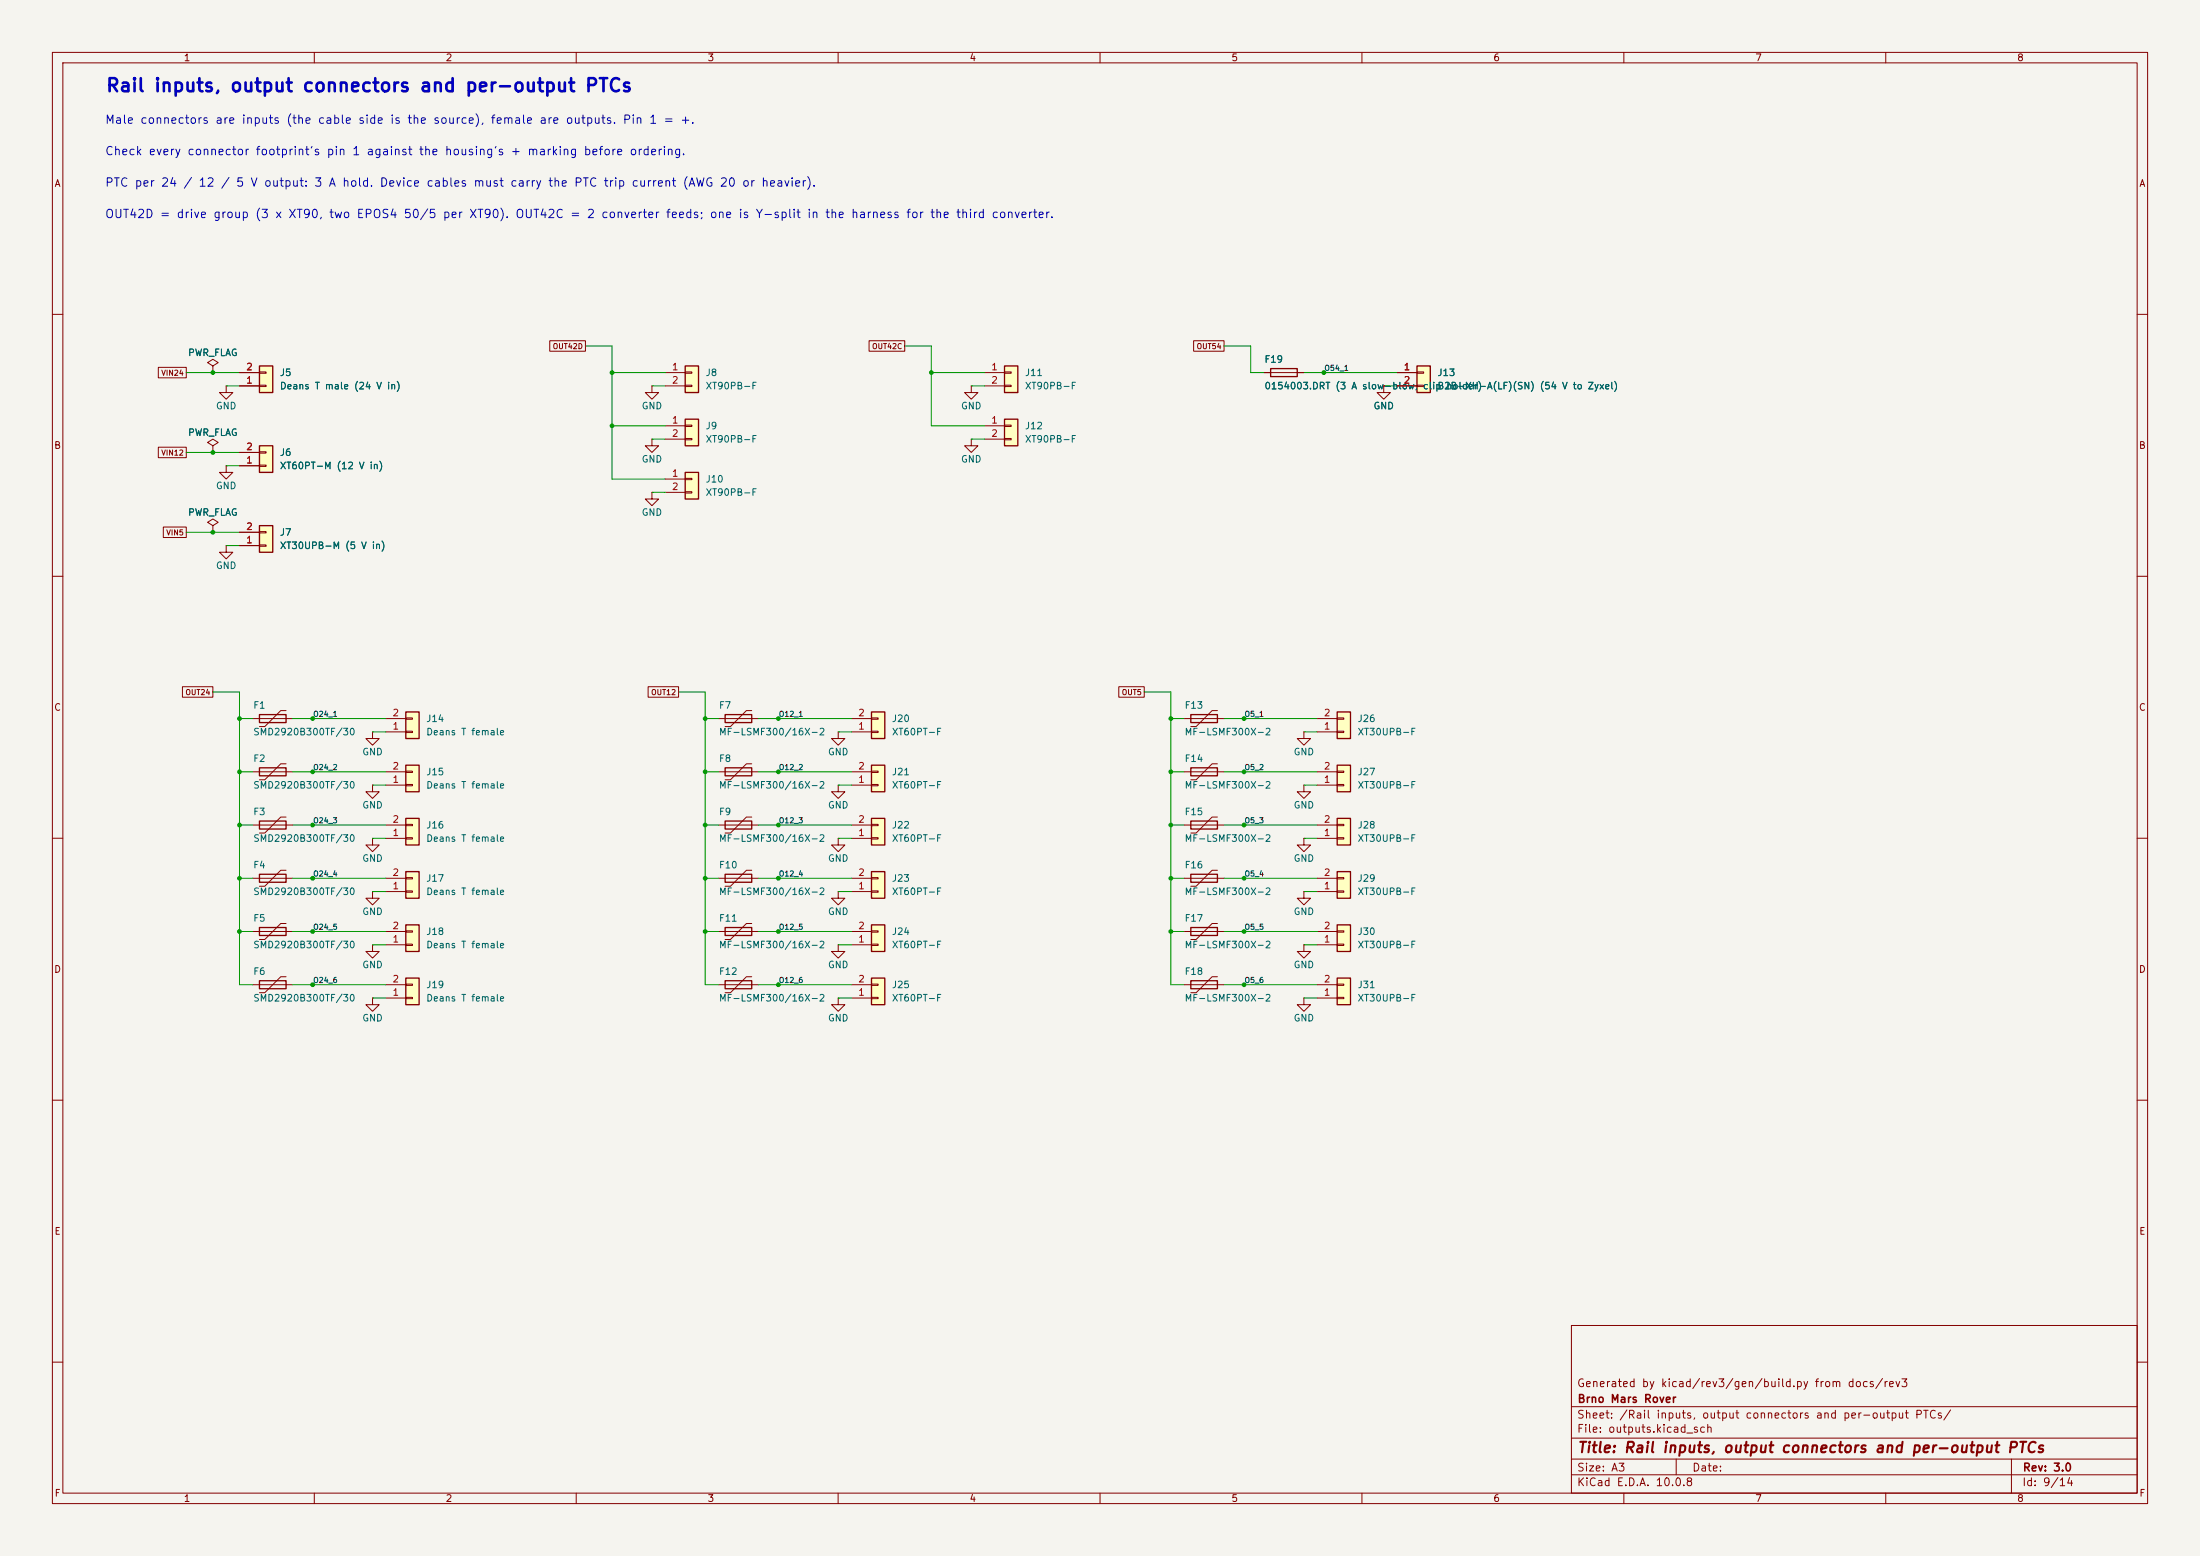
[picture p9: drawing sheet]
<svg xmlns="http://www.w3.org/2000/svg" width="420mm" height="297mm" viewBox="0 0 420 297" stroke-linecap="round" stroke-linejoin="round" font-family="sans-serif">
<path d="M0 0h420v297h-420z" fill="#f5f4ef" stroke="#f5f4ef" stroke-width=".19"/>
<g fill="none" stroke="#840000" stroke-width=".19">
<path d="M10 10h400v277h-400zM12 12h396v273h-396zM60 10v2M110 10v2M160 10v2M210 10v2M260 10v2M310 10v2M360 10v2M10 60h2M408 60h2M10 110h2"/>
<path d="M408 110h2M10 160h2M48.3 157.5h7.6M48.3 147.3h7.6M54.6 156h-1l-3.1 3h-1M54.6 145.8h-1l-3.1 3h-1M408 160h2M137.2 177.8h7.6M143.5 176.3h-1l-3.1 3h-1M71.1 190.5v1.3h1.3l-1.3 1.2-1.3-1.2h1.3M71.1 190.5h.1M160 190.5v1.3h1.3l-1.3 1.2-1.3-1.2h1.3"/>
<path d="M160 190.5h.1M10 210h2M408 210h2M300 253h108v32h-108zM10 260h2M300 278.5h108M300 274.5h108M300 268.5h108M320 278.5v3M384 278.5v6.5M408 260h2M60 285v2"/>
<path d="M110 285v2M160 285v2M210 285v2M260 285v2M300 281.5h108M310 285v2M360 285v2"/>
</g>
<path d="M49.5 156.7h5.1v1.5h-5.1zM49.5 146.6h5.1v1.5h-5.1zM138.4 177h5.1v1.6h-5.1z" fill="none" stroke="#840000" stroke-width=".25"/>
<path d="M166.4 186.7h2.5v5.1h-2.5z" fill="#ffffc2"/>
<path d="M49.5 136.4h5.1v1.5h-5.1zM138.4 166.9h5.1v1.5h-5.1zM49.5 187.2h5.1v1.5h-5.1zM138.4 187.2h5.1v1.5h-5.1zM166.4 186.7h2.5v5.1h-2.5zM227.3 187.2h5.1v1.5h-5.1z" fill="none" stroke="#840000" stroke-width=".25"/>
<g fill="none" stroke="#840000" stroke-width=".19">
<path d="M48.3 137.2h7.6M54.6 135.6h-1l-3.1 3.1h-1M137.2 167.6h7.6M143.5 166.1h-1l-3.1 3.1h-1M160 170.2v1.3h1.3l-1.3 1.2-1.3-1.2h1.3M160 170.2h.1M48.3 188h7.6M54.6 186.4h-1l-3.1 3.1h-1M137.2 188h7.6M143.5 186.4h-1l-3.1 3.1h-1M162.6 190.5h3.8M162.6 188h3.8"/>
<path d="M166.4 187.8h1.2v.3h-1.2zM166.4 190.4h1.2v.2h-1.2zM226.1 188h7.6M232.4 186.4h-1l-3.1 3.1h-1"/>
</g>
<path d="M77.5 186.7h2.5v5.1h-2.5z" fill="#ffffc2"/>
<path d="M77.5 186.7h2.5v5.1h-2.5z" fill="none" stroke="#840000" stroke-width=".25"/>
<path d="M160 160v1.3h1.3l-1.3 1.3-1.3-1.3h1.3M160 160h.1M73.7 190.5h3.8M73.7 188h3.8M77.5 187.8h1.2v.3h-1.2zM77.5 190.4h1.2v.2h-1.2z" fill="none" stroke="#840000" stroke-width=".19"/>
<path d="M77.5 176.5h2.5v5.1h-2.5z" fill="#ffffc2"/>
<path d="M138.4 136.4h5.1v1.5h-5.1zM138.4 146.6h5.1v1.5h-5.1zM138.4 156.7h5.1v1.5h-5.1zM77.5 176.5h2.5v5.1h-2.5z" fill="none" stroke="#840000" stroke-width=".25"/>
<path d="M137.2 137.2h7.6M143.5 135.6h-1l-3.1 3.1h-1M137.2 147.3h7.6M137.2 157.5h7.6M143.5 145.8h-1l-3.1 3h-1M143.5 156h-1l-3.1 3h-1M73.7 177.8h3.8M77.5 177.7h1.2v.2h-1.2zM73.7 180.3h3.8M77.5 180.2h1.2v.3h-1.2z" fill="none" stroke="#840000" stroke-width=".19"/>
<path d="M270.5 69.9h2.5v5h-2.5z" fill="#ffffc2"/>
<path d="M270.5 69.9h2.5v5h-2.5zM227.3 177h5.1v1.6h-5.1z" fill="none" stroke="#840000" stroke-width=".25"/>
<path d="M266.7 71.1h3.8M266.7 73.7h3.8M270.5 71h1.3v.2h-1.3zM270.5 73.5h1.3v.3h-1.3zM226.1 177.8h7.6M232.4 176.3h-1l-3.1 3h-1" fill="none" stroke="#840000" stroke-width=".19"/>
<path d="M166.4 146.1h2.5v5h-2.5z" fill="#ffffc2"/>
<path d="M166.4 146.1h2.5v5h-2.5z" fill="none" stroke="#840000" stroke-width=".25"/>
<path d="M162.6 149.9h3.8M162.6 147.3h3.8M166.4 147.2h1.2v.2h-1.2zM166.4 149.7h1.2v.3h-1.2z" fill="none" stroke="#840000" stroke-width=".19"/>
<path d="M166.4 176.5h2.5v5.1h-2.5z" fill="#ffffc2"/>
<path d="M166.4 176.5h2.5v5.1h-2.5z" fill="none" stroke="#840000" stroke-width=".25"/>
<path d="M162.6 177.8h3.8M166.4 177.7h1.2v.2h-1.2zM162.6 180.3h3.8M166.4 180.2h1.2v.3h-1.2z" fill="none" stroke="#840000" stroke-width=".19"/>
<path d="M166.4 166.4h2.5v5.1h-2.5z" fill="#ffffc2"/>
<path d="M166.4 166.4h2.5v5.1h-2.5z" fill="none" stroke="#840000" stroke-width=".25"/>
<path d="M162.6 170.2h3.8M162.6 167.6h3.8M166.4 167.5h1.2v.3h-1.2zM166.4 170.1h1.2v.2h-1.2z" fill="none" stroke="#840000" stroke-width=".19"/>
<path d="M77.5 146.1h2.5v5h-2.5z" fill="#ffffc2"/>
<path d="M77.5 146.1h2.5v5h-2.5z" fill="none" stroke="#840000" stroke-width=".25"/>
<path d="M71.1 139.7v1.3h1.3l-1.3 1.2-1.3-1.2h1.3M71.1 139.7h.1M71.1 149.9v1.2h1.3l-1.3 1.3-1.3-1.3h1.3M71.1 149.9h.1M73.7 149.9h3.8M73.7 147.3h3.8M77.5 147.2h1.2v.2h-1.2zM77.5 149.7h1.2v.3h-1.2z" fill="none" stroke="#840000" stroke-width=".19"/>
<path d="M77.5 156.2h2.5v5.1h-2.5z" fill="#ffffc2"/>
<path d="M77.5 156.2h2.5v5.1h-2.5z" fill="none" stroke="#840000" stroke-width=".25"/>
<path d="M73.7 157.5h3.8M77.5 157.4h1.2v.2h-1.2zM77.5 159.9h1.2v.2h-1.2zM73.7 160h3.8" fill="none" stroke="#840000" stroke-width=".19"/>
<path d="M77.5 135.9h2.5v5.1h-2.5z" fill="#ffffc2"/>
<path d="M77.5 135.9h2.5v5.1h-2.5z" fill="none" stroke="#840000" stroke-width=".25"/>
<path d="M73.7 139.7h3.8M73.7 137.2h3.8M77.5 137h1.2v.3h-1.2zM77.5 139.6h1.2v.2h-1.2z" fill="none" stroke="#840000" stroke-width=".19"/>
<path d="M166.4 156.2h2.5v5.1h-2.5z" fill="#ffffc2"/>
<path d="M166.4 156.2h2.5v5.1h-2.5z" fill="none" stroke="#840000" stroke-width=".25"/>
<path d="M160 149.9v1.2h1.3l-1.3 1.3-1.3-1.3h1.3M160 149.9h.1M162.6 157.5h3.8M166.4 157.4h1.2v.2h-1.2zM166.4 159.9h1.2v.2h-1.2zM162.6 160h3.8" fill="none" stroke="#840000" stroke-width=".19"/>
<path d="M77.5 166.4h2.5v5.1h-2.5z" fill="#ffffc2"/>
<path d="M49.5 166.9h5.1v1.5h-5.1zM49.5 177h5.1v1.6h-5.1zM77.5 166.4h2.5v5.1h-2.5z" fill="none" stroke="#840000" stroke-width=".25"/>
<path d="M48.3 167.6h7.6M48.3 177.8h7.6M54.6 166.1h-1l-3.1 3.1h-1M54.6 176.3h-1l-3.1 3h-1M73.7 170.2h3.8M73.7 167.6h3.8M77.5 167.5h1.2v.3h-1.2zM77.5 170.1h1.2v.2h-1.2z" fill="none" stroke="#840000" stroke-width=".19"/>
<path d="M166.4 135.9h2.5v5.1h-2.5z" fill="#ffffc2"/>
<path d="M166.4 135.9h2.5v5.1h-2.5z" fill="none" stroke="#840000" stroke-width=".25"/>
<g fill="none" stroke="#840000" stroke-width=".19">
<path d="M160 139.7v1.3h1.3l-1.3 1.2-1.3-1.2h1.3M160 139.7h.1M162.6 139.7h3.8M162.6 137.2h3.8M166.4 137h1.2v.3h-1.2zM166.4 139.6h1.2v.2h-1.2zM71.1 160v1.3h1.3l-1.3 1.3-1.3-1.3h1.3M71.1 160h.1M71.1 180.3v1.3h1.3l-1.3 1.3-1.3-1.3h1.3M71.1 180.3h.1M160 180.3v1.3h1.3l-1.3 1.3-1.3-1.3h1.3M160 180.3h.1"/>
<path d="M248.9 190.5v1.3h1.3l-1.3 1.2-1.3-1.2h1.3M248.9 190.5h.1"/>
</g>
<path d="M191.8 69.9h2.5v5h-2.5z" fill="#ffffc2"/>
<path d="M191.8 69.9h2.5v5h-2.5z" fill="none" stroke="#840000" stroke-width=".25"/>
<path d="M188 71.1h3.8M188 73.7h3.8M191.8 71h1.2v.2h-1.2zM191.8 73.5h1.2v.3h-1.2z" fill="none" stroke="#840000" stroke-width=".19"/>
<path d="M130.8 90.2h2.5v5.1h-2.5z" fill="#ffffc2"/>
<path d="M130.8 90.2h2.5v5.1h-2.5z" fill="none" stroke="#840000" stroke-width=".25"/>
<path d="M124.5 73.7v1.2h1.2l-1.2 1.3-1.3-1.3h1.3M124.5 73.7h.1M127 91.4h3.8M127 94h3.8M130.8 91.3h1.3v.3h-1.3zM130.8 93.9h1.3v.2h-1.3z" fill="none" stroke="#840000" stroke-width=".19"/>
<path d="M130.8 69.9h2.5v5h-2.5z" fill="#ffffc2"/>
<path d="M130.8 69.9h2.5v5h-2.5z" fill="none" stroke="#840000" stroke-width=".25"/>
<path d="M127 71.1h3.8M127 73.7h3.8M130.8 71h1.3v.2h-1.3zM130.8 73.5h1.3v.3h-1.3zM124.5 83.8v1.3h1.2l-1.2 1.3-1.3-1.3h1.3M124.5 83.8h.1" fill="none" stroke="#840000" stroke-width=".19"/>
<path d="M130.8 80h2.5v5.1h-2.5z" fill="#ffffc2"/>
<path d="M130.8 80h2.5v5.1h-2.5z" fill="none" stroke="#840000" stroke-width=".25"/>
<path d="M127 81.3h3.8M127 83.8h3.8M130.8 81.2h1.3v.2h-1.3zM130.8 83.7h1.3v.2h-1.3z" fill="none" stroke="#840000" stroke-width=".19"/>
<path d="M255.3 186.7h2.5v5.1h-2.5z" fill="#ffffc2"/>
<path d="M227.3 136.4h5.1v1.5h-5.1zM255.3 186.7h2.5v5.1h-2.5z" fill="none" stroke="#840000" stroke-width=".25"/>
<g fill="none" stroke="#840000" stroke-width=".19">
<path d="M40.6 69.9l1.1-.7-1.1-.6-1 .6 1 .7v1.2M40.6 71.1h.1M43.2 88.9v1.3h1.2l-1.2 1.2-1.3-1.2h1.3M43.2 88.9h.1M124.5 94v1.3h1.2l-1.2 1.2-1.3-1.2h1.3M124.5 94h.1M40.6 100.3l1.1-.6-1.1-.6-1 .6 1 .6v1.3M40.6 101.6h.1M226.1 137.2h7.6M232.4 135.6h-1l-3.1 3.1h-1M248.9 139.7v1.3h1.3l-1.3 1.2-1.3-1.2h1.3M248.9 139.7h.1"/>
<path d="M251.5 190.5h3.8M251.5 188h3.8M255.3 187.8h1.2v.3h-1.2zM255.3 190.4h1.2v.2h-1.2z"/>
</g>
<path d="M191.8 80h2.5v5.1h-2.5z" fill="#ffffc2"/>
<path d="M191.8 80h2.5v5.1h-2.5z" fill="none" stroke="#840000" stroke-width=".25"/>
<path d="M188 81.3h3.8M188 83.8h3.8M191.8 81.2h1.2v.2h-1.2zM191.8 83.7h1.2v.2h-1.2z" fill="none" stroke="#840000" stroke-width=".19"/>
<path d="M255.3 166.4h2.5v5.1h-2.5z" fill="#ffffc2"/>
<path d="M242.6 70.4h5v1.5h-5zM255.3 166.4h2.5v5.1h-2.5z" fill="none" stroke="#840000" stroke-width=".25"/>
<g fill="none" stroke="#840000" stroke-width=".19">
<path d="M43.2 73.7v1.2h1.2l-1.2 1.3-1.3-1.3h1.3M43.2 73.7h.1M185.4 73.7v1.2h1.3l-1.3 1.3-1.3-1.3h1.3M185.4 73.7h.1M241.3 71.1h7.6M43.2 104.1v1.3h1.2l-1.2 1.3-1.3-1.3h1.3M43.2 104.1h.1M248.9 149.9v1.2h1.3l-1.3 1.3-1.3-1.3h1.3M248.9 149.9h.1M251.5 170.2h3.8M251.5 167.6h3.8M255.3 167.5h1.2v.3h-1.2z"/>
<path d="M255.3 170.1h1.2v.2h-1.2zM248.9 180.3v1.3h1.3l-1.3 1.3-1.3-1.3h1.3M248.9 180.3h.1"/>
</g>
<path d="M255.3 146.1h2.5v5h-2.5z" fill="#ffffc2"/>
<path d="M255.3 146.1h2.5v5h-2.5z" fill="none" stroke="#840000" stroke-width=".25"/>
<path d="M251.5 149.9h3.8M251.5 147.3h3.8M255.3 147.2h1.2v.2h-1.2zM255.3 149.7h1.2v.3h-1.2zM248.9 160v1.3h1.3l-1.3 1.3-1.3-1.3h1.3M248.9 160h.1" fill="none" stroke="#840000" stroke-width=".19"/>
<path d="M255.3 156.2h2.5v5.1h-2.5z" fill="#ffffc2"/>
<path d="M255.3 156.2h2.5v5.1h-2.5zM227.3 166.9h5.1v1.5h-5.1z" fill="none" stroke="#840000" stroke-width=".25"/>
<g fill="none" stroke="#840000" stroke-width=".19">
<path d="M264.2 73.7v1.2h1.2l-1.2 1.3-1.3-1.3h1.3M264.2 73.7h.1M40.6 85.1l1.1-.6-1.1-.7-1 .7 1 .6v1.3M40.6 86.4h.1M251.5 157.5h3.8M255.3 157.4h1.2v.2h-1.2zM255.3 159.9h1.2v.2h-1.2zM71.1 170.2v1.3h1.3l-1.3 1.2-1.3-1.2h1.3M71.1 170.2h.1M226.1 167.6h7.6M232.4 166.1h-1l-3.1 3.1h-1M248.9 170.2v1.3h1.3l-1.3 1.2-1.3-1.2h1.3"/>
<path d="M248.9 170.2h.1M251.5 160h3.8"/>
</g>
<path d="M255.3 135.9h2.5v5.1h-2.5z" fill="#ffffc2"/>
<path d="M255.3 135.9h2.5v5.1h-2.5zM227.3 146.6h5.1v1.5h-5.1zM227.3 156.7h5.1v1.5h-5.1z" fill="none" stroke="#840000" stroke-width=".25"/>
<path d="M251.5 139.7h3.8M251.5 137.2h3.8M255.3 137h1.2v.3h-1.2zM255.3 139.6h1.2v.2h-1.2zM226.1 147.3h7.6M226.1 157.5h7.6M232.4 145.8h-1l-3.1 3h-1M232.4 156h-1l-3.1 3h-1" fill="none" stroke="#840000" stroke-width=".19"/>
<path d="M49.5 100.3h2.6v5.1h-2.6z" fill="#ffffc2"/>
<path d="M49.5 100.3h2.6v5.1h-2.6z" fill="none" stroke="#840000" stroke-width=".25"/>
<path d="M45.7 104.1h3.8M45.7 101.6h3.8M49.5 101.5h1.3v.2h-1.3zM49.5 104h1.3v.3h-1.3z" fill="none" stroke="#840000" stroke-width=".19"/>
<path d="M49.5 85.1h2.6v5.1h-2.6z" fill="#ffffc2"/>
<path d="M49.5 85.1h2.6v5.1h-2.6z" fill="none" stroke="#840000" stroke-width=".25"/>
<path d="M45.7 88.9h3.8M45.7 86.4h3.8M49.5 86.2h1.3v.3h-1.3zM49.5 88.8h1.3v.2h-1.3zM185.4 83.8v1.3h1.3l-1.3 1.3-1.3-1.3h1.3M185.4 83.8h.1" fill="none" stroke="#840000" stroke-width=".19"/>
<path d="M49.5 69.9h2.6v5h-2.6z" fill="#ffffc2"/>
<path d="M49.5 69.9h2.6v5h-2.6z" fill="none" stroke="#840000" stroke-width=".25"/>
<path d="M45.7 73.7h3.8M45.7 71.1h3.8M49.5 71h1.3v.2h-1.3zM49.5 73.5h1.3v.3h-1.3z" fill="none" stroke="#840000" stroke-width=".19"/>
<path d="M255.3 176.5h2.5v5.1h-2.5z" fill="#ffffc2"/>
<path d="M255.3 176.5h2.5v5.1h-2.5z" fill="none" stroke="#840000" stroke-width=".25"/>
<g fill="none" stroke="#840000" stroke-width=".19">
<path d="M30.2 70.1h5.4v2h-5.4zM40.6 71.1h.1M45.7 73.7h3.8M45.7 71.1h3.8M104.9 65h6.9v2h-6.9zM165.9 65h6.8v2h-6.8zM227.9 65h5.8v2h-5.8zM241.3 71.1h1.3M247.6 71.1h1.3M264.2 73.7h.1M266.7 73.7h3.8M266.7 71.1h3.8"/>
<path d="M30.2 85.4h5.4v2h-5.4zM40.6 86.4h.1M45.7 88.9h3.8M45.7 86.4h3.8M31.2 100.6h4.4v2h-4.4zM40.6 101.6h.1M45.7 104.1h3.8M45.7 101.6h3.8M34.8 131.1h5.8v2h-5.8zM123.7 131.1h5.8v2h-5.8zM213.6 131.1h4.8v2h-4.8zM251.5 177.8h3.8"/>
<path d="M255.3 177.7h1.2v.2h-1.2zM251.5 180.3h3.8M255.3 180.2h1.2v.3h-1.2z"/>
</g>
<g fill="none" stroke="#009600" stroke-width=".19">
<path d="M35.6 71.1h10.1M43.2 73.7h2.5M111.8 66h5v25.4h10.2M116.8 71.1h10.2M124.5 73.7h2.5M172.7 66h5.1v15.3h10.2M177.8 71.1h10.2M185.4 73.7h2.6M233.7 66h5.1v5.1h2.5M248.9 71.1h17.8M264.2 73.7h2.5M35.6 86.4h10.1"/>
<path d="M43.2 88.9h2.5M116.8 81.3h10.2M124.5 83.8h2.5M124.5 94h2.5M185.4 83.8h2.6M35.6 101.6h10.1M43.2 104.1h2.5M40.6 132.1h5.1v55.9h2.6M45.7 137.2h2.6M55.9 137.2h17.8M71.1 139.7h2.6M129.5 132.1h5.1v55.9h2.6"/>
<path d="M134.6 137.2h2.6M144.8 137.2h17.8M160 139.7h2.6M218.4 132.1h5.1v55.9h2.6M223.5 137.2h2.6M233.7 137.2h17.8M248.9 139.7h2.6M45.7 157.5h2.6M45.7 147.3h2.6M55.9 157.5h17.8M55.9 147.3h17.8M71.1 149.9h2.6"/>
<path d="M134.6 157.5h2.6M134.6 147.3h2.6M144.8 157.5h17.8M144.8 147.3h17.8M160 149.9h2.6M223.5 157.5h2.6M223.5 147.3h2.6M233.7 157.5h17.8M233.7 147.3h17.8M248.9 149.9h2.6M45.7 167.6h2.6M45.7 177.8h2.6"/>
<path d="M55.9 167.6h17.8M55.9 177.8h17.8M71.1 170.2h2.6M71.1 160h2.6M134.6 167.6h2.6M134.6 177.8h2.6M144.8 167.6h17.8M144.8 177.8h17.8M160 170.2h2.6M160 160h2.6M223.5 167.6h2.6M223.5 177.8h2.6"/>
<path d="M233.7 167.6h17.8M233.7 177.8h17.8M248.9 170.2h2.6M248.9 160h2.6M55.9 188h17.8M71.1 180.3h2.6M71.1 190.5h2.6M144.8 188h17.8M160 180.3h2.6M160 190.5h2.6M233.7 188h17.8M248.9 180.3h2.6"/>
<path d="M248.9 190.5h2.6"/>
</g>
<g fill="#009600">
<circle cx="40.6" cy="101.6" r=".46"/>
<circle cx="40.6" cy="86.4" r=".46"/>
<circle cx="134.6" cy="147.3" r=".46"/>
<circle cx="134.6" cy="137.2" r=".46"/>
<circle cx="148.6" cy="137.2" r=".46"/>
<circle cx="134.6" cy="157.5" r=".46"/>
<circle cx="148.6" cy="157.5" r=".46"/>
<circle cx="148.6" cy="147.3" r=".46"/>
<circle cx="45.7" cy="137.2" r=".46"/>
<circle cx="45.7" cy="147.3" r=".46"/>
<circle cx="59.7" cy="157.5" r=".46"/>
<circle cx="59.7" cy="167.6" r=".46"/>
<circle cx="59.7" cy="147.3" r=".46"/>
<circle cx="59.7" cy="137.2" r=".46"/>
<circle cx="45.7" cy="157.5" r=".46"/>
<circle cx="45.7" cy="167.6" r=".46"/>
<circle cx="45.7" cy="177.8" r=".46"/>
<circle cx="59.7" cy="188" r=".46"/>
<circle cx="59.7" cy="177.8" r=".46"/>
<circle cx="177.8" cy="71.1" r=".46"/>
<circle cx="116.8" cy="81.3" r=".46"/>
<circle cx="116.8" cy="71.1" r=".46"/>
<circle cx="40.6" cy="71.1" r=".46"/>
<circle cx="237.5" cy="177.8" r=".46"/>
<circle cx="237.5" cy="167.6" r=".46"/>
<circle cx="237.5" cy="188" r=".46"/>
<circle cx="223.5" cy="177.8" r=".46"/>
<circle cx="223.5" cy="157.5" r=".46"/>
<circle cx="223.5" cy="147.3" r=".46"/>
<circle cx="252.7" cy="71.1" r=".46"/>
<circle cx="223.5" cy="137.2" r=".46"/>
<circle cx="237.5" cy="137.2" r=".46"/>
<circle cx="134.6" cy="177.8" r=".46"/>
<circle cx="148.6" cy="188" r=".46"/>
<circle cx="148.6" cy="177.8" r=".46"/>
<circle cx="134.6" cy="167.6" r=".46"/>
<circle cx="148.6" cy="167.6" r=".46"/>
<circle cx="237.5" cy="147.3" r=".46"/>
<circle cx="223.5" cy="167.6" r=".46"/>
<circle cx="237.5" cy="157.5" r=".46"/>
</g>
<text font-size="2.5" fill="#0000c2" x="20.1" y="18.2">Rail inputs, output connectors and per-output PTCs</text>
<text font-size="2" fill="#840000" x="301" y="277.8">Title: Rail inputs, output connectors and per-output PTCs</text>
<g font-size="1.6" fill="#0000c2">
<text x="19.9" y="24">Male connectors are inputs (the cable side is the source), female are outputs. Pin 1 = +.</text>
<text x="19.9" y="30">Check every connector footprint's pin 1 against the housing's + marking before ordering.</text>
<text x="19.9" y="36">PTC per 24 / 12 / 5 V output: 3 A hold. Device cables must carry the PTC trip current (AWG 20 or heavier).</text>
<text x="19.9" y="42">OUT42D = drive group (3 x XT90, two EPOS4 50/5 per XT90). OUT42C = 2 converter feeds; one is Y-split in the harness for the third converter.</text>
</g>
<g font-size="1.5" fill="#840000">
<text x="300.9" y="265.1">Generated by kicad/rev3/gen/build.py from docs/rev3</text>
<text x="301" y="268.1">Brno Mars Rover</text>
<text x="300.9" y="273.8">File: outputs.kicad_sch</text>
<text x="300.9" y="271.1">Sheet: /Rail inputs, output connectors and per-output PTCs/</text>
<text x="300.9" y="281.2">Size: A3</text>
<text x="322.9" y="281.2">Date:</text>
<text x="386" y="281.2">Rev: 3.0</text>
<text x="300.9" y="284">KiCad E.D.A. 10.0.8</text>
<text x="385.9" y="284">Id: 9/14</text>
</g>
<g font-size="1.3" fill="#840000">
<text x="35" y="12">1</text>
<text x="85" y="12">2</text>
<text x="135" y="12">3</text>
<text x="185" y="12">4</text>
<text x="235" y="12">5</text>
<text x="285" y="12">6</text>
<text x="335" y="12">7</text>
<text x="385" y="12">8</text>
<text x="10.3" y="36">A</text>
<text x="408.3" y="36">A</text>
<text x="10.2" y="86">B</text>
<text x="408.2" y="86">B</text>
<text x="10.2" y="136">C</text>
<text x="408.2" y="136">C</text>
<text x="10.2" y="186">D</text>
<text x="408.2" y="186">D</text>
<text x="10.3" y="236">E</text>
<text x="408.3" y="236">E</text>
<text x="10.3" y="286">F</text>
<text x="35" y="287">1</text>
<text x="85" y="287">2</text>
<text x="135" y="287">3</text>
<text x="185" y="287">4</text>
<text x="235" y="287">5</text>
<text x="285" y="287">6</text>
<text x="335" y="287">7</text>
<text x="385" y="287">8</text>
<text x="408.3" y="286">F</text>
</g>
<g font-size="1.3" fill="#006464">
<text x="35.8" y="68.3">PWR_FLAG</text>
<text x="241.3" y="69.5">F19</text>
<text x="53.3" y="72.1">J5</text>
<text x="53.3" y="74.6">Deans T male (24 V in)</text>
<text x="134.6" y="72.1">J8</text>
<text x="134.6" y="74.6">XT90PB-F</text>
<text x="195.6" y="72.1">J11</text>
<text x="195.6" y="74.6">XT90PB-F</text>
<text x="241.3" y="74.6">0154003.DRT (3 A slow-blow,</text>
<text x="271.5" y="74.6">clip holder)</text>
<text x="274.3" y="72.1">J13</text>
<text x="274.3" y="74.6">B2B-XH-A(LF)(SN) (54 V to Zyxel)</text>
<text x="35.8" y="83.5">PWR_FLAG</text>
<text x="41.1" y="78.4">GND</text>
<text x="122.4" y="78.4">GND</text>
<text x="134.6" y="82.2">J9</text>
<text x="183.4" y="78.4">GND</text>
<text x="195.6" y="82.2">J12</text>
<text x="262.1" y="78.4">GND</text>
<text x="53.3" y="87.3">J6</text>
<text x="53.3" y="89.9">XT60PT-M (12 V in)</text>
<text x="122.4" y="88.6">GND</text>
<text x="134.6" y="84.8">XT90PB-F</text>
<text x="183.4" y="88.6">GND</text>
<text x="195.6" y="84.8">XT90PB-F</text>
<text x="41.1" y="93.7">GND</text>
<text x="134.6" y="92.4">J10</text>
<text x="134.6" y="94.9">XT90PB-F</text>
<text x="35.8" y="98.8">PWR_FLAG</text>
<text x="122.4" y="98.8">GND</text>
<text x="53.3" y="102.6">J7</text>
<text x="53.3" y="105.1">XT30UPB-M (5 V in)</text>
<text x="41.1" y="108.9">GND</text>
<text x="48.2" y="135.6">F1</text>
<text x="137.1" y="135.6">F7</text>
<text x="226" y="135.6">F13</text>
<text x="48.2" y="140.7">SMD2920B300TF/30</text>
<text x="81.3" y="138.1">J14</text>
<text x="81.3" y="140.7">Deans T female</text>
<text x="137.1" y="140.7">MF-LSMF300/16X-2</text>
<text x="170.2" y="138.1">J20</text>
<text x="170.2" y="140.7">XT60PT-F</text>
<text x="226" y="140.7">MF-LSMF300X-2</text>
<text x="259.1" y="138.1">J26</text>
<text x="259.1" y="140.7">XT30UPB-F</text>
<text x="48.2" y="145.7">F2</text>
<text x="69.1" y="144.5">GND</text>
<text x="81.3" y="148.3">J15</text>
<text x="137.1" y="145.7">F8</text>
<text x="158" y="144.5">GND</text>
<text x="170.2" y="148.3">J21</text>
<text x="226" y="145.7">F14</text>
<text x="246.9" y="144.5">GND</text>
<text x="259.1" y="148.3">J27</text>
<text x="48.2" y="155.9">F3</text>
<text x="48.2" y="150.8">SMD2920B300TF/30</text>
<text x="69.1" y="154.6">GND</text>
<text x="81.3" y="150.8">Deans T female</text>
<text x="137.1" y="150.8">MF-LSMF300/16X-2</text>
<text x="137.1" y="155.9">F9</text>
<text x="158" y="154.6">GND</text>
<text x="170.2" y="150.8">XT60PT-F</text>
<text x="226" y="150.8">MF-LSMF300X-2</text>
<text x="226" y="155.9">F15</text>
<text x="246.9" y="154.6">GND</text>
<text x="259.1" y="150.8">XT30UPB-F</text>
<text x="48.2" y="161">SMD2920B300TF/30</text>
<text x="81.3" y="158.4">J16</text>
<text x="81.3" y="161">Deans T female</text>
<text x="137.1" y="161">MF-LSMF300/16X-2</text>
<text x="170.2" y="158.4">J22</text>
<text x="170.2" y="161">XT60PT-F</text>
<text x="226" y="161">MF-LSMF300X-2</text>
<text x="259.1" y="158.4">J28</text>
<text x="259.1" y="161">XT30UPB-F</text>
<text x="48.2" y="166.1">F4</text>
<text x="69.1" y="164.8">GND</text>
<text x="137.1" y="166.1">F10</text>
<text x="158" y="164.8">GND</text>
<text x="226" y="166.1">F16</text>
<text x="246.9" y="164.8">GND</text>
<text x="48.2" y="171.1">SMD2920B300TF/30</text>
<text x="81.3" y="168.6">J17</text>
<text x="81.3" y="171.1">Deans T female</text>
<text x="137.1" y="171.1">MF-LSMF300/16X-2</text>
<text x="170.2" y="168.6">J23</text>
<text x="170.2" y="171.1">XT60PT-F</text>
<text x="226" y="171.1">MF-LSMF300X-2</text>
<text x="259.1" y="168.6">J29</text>
<text x="259.1" y="171.1">XT30UPB-F</text>
<text x="48.2" y="176.2">F5</text>
<text x="69.1" y="175">GND</text>
<text x="81.3" y="178.8">J18</text>
<text x="137.1" y="176.2">F11</text>
<text x="158" y="175">GND</text>
<text x="170.2" y="178.8">J24</text>
<text x="226" y="176.2">F17</text>
<text x="246.9" y="175">GND</text>
<text x="259.1" y="178.8">J30</text>
<text x="48.2" y="181.3">SMD2920B300TF/30</text>
<text x="69.1" y="185.1">GND</text>
<text x="81.3" y="181.3">Deans T female</text>
<text x="137.1" y="181.3">MF-LSMF300/16X-2</text>
<text x="158" y="185.1">GND</text>
<text x="170.2" y="181.3">XT60PT-F</text>
<text x="226" y="181.3">MF-LSMF300X-2</text>
<text x="246.9" y="185.1">GND</text>
<text x="259.1" y="181.3">XT30UPB-F</text>
<text x="48.2" y="186.4">F6</text>
<text x="48.2" y="191.5">SMD2920B300TF/30</text>
<text x="81.3" y="188.9">J19</text>
<text x="81.3" y="191.5">Deans T female</text>
<text x="137.1" y="186.4">F12</text>
<text x="137.1" y="191.5">MF-LSMF300/16X-2</text>
<text x="170.2" y="188.9">J25</text>
<text x="170.2" y="191.5">XT60PT-F</text>
<text x="226" y="186.4">F18</text>
<text x="226" y="191.5">MF-LSMF300X-2</text>
<text x="259.1" y="188.9">J31</text>
<text x="259.1" y="191.5">XT30UPB-F</text>
<text x="69.1" y="195.3">GND</text>
<text x="158" y="195.3">GND</text>
<text x="246.9" y="195.3">GND</text>
</g>
<g font-size="1.3" fill="#a90000">
<text x="46.9" y="71">2</text>
<text x="128.2" y="71">1</text>
<text x="189.1" y="71">1</text>
<text x="267.9" y="71">1</text>
<text x="46.9" y="73.5">1</text>
<text x="128.2" y="73.5">2</text>
<text x="189.1" y="73.5">2</text>
<text x="267.9" y="73.5">2</text>
<text x="128.2" y="81.1">1</text>
<text x="128.2" y="83.7">2</text>
<text x="189.1" y="81.1">1</text>
<text x="189.1" y="83.7">2</text>
<text x="46.9" y="88.8">1</text>
<text x="46.9" y="86.2">2</text>
<text x="128.2" y="91.3">1</text>
<text x="128.2" y="93.8">2</text>
<text x="46.9" y="101.5">2</text>
<text x="46.9" y="104">1</text>
<text x="74.8" y="137">2</text>
<text x="163.7" y="137">2</text>
<text x="252.6" y="137">2</text>
<text x="74.8" y="139.6">1</text>
<text x="163.7" y="139.6">1</text>
<text x="252.6" y="139.6">1</text>
<text x="74.8" y="149.7">1</text>
<text x="74.8" y="147.2">2</text>
<text x="163.7" y="149.7">1</text>
<text x="163.7" y="147.2">2</text>
<text x="252.6" y="149.7">1</text>
<text x="252.6" y="147.2">2</text>
<text x="74.8" y="159.9">1</text>
<text x="74.8" y="157.3">2</text>
<text x="163.7" y="159.9">1</text>
<text x="163.7" y="157.3">2</text>
<text x="252.6" y="159.9">1</text>
<text x="252.6" y="157.3">2</text>
<text x="74.8" y="167.5">2</text>
<text x="163.7" y="167.5">2</text>
<text x="252.6" y="167.5">2</text>
<text x="74.8" y="170">1</text>
<text x="163.7" y="170">1</text>
<text x="252.6" y="170">1</text>
<text x="74.8" y="177.7">2</text>
<text x="163.7" y="177.7">2</text>
<text x="252.6" y="177.7">2</text>
<text x="74.8" y="180.2">1</text>
<text x="163.7" y="180.2">1</text>
<text x="252.6" y="180.2">1</text>
<text x="74.8" y="190.4">1</text>
<text x="74.8" y="187.8">2</text>
<text x="163.7" y="190.4">1</text>
<text x="163.7" y="187.8">2</text>
<text x="252.6" y="190.4">1</text>
<text x="252.6" y="187.8">2</text>
</g>
<g font-size="1" fill="#840000">
<text x="30.7" y="71.9">VIN24</text>
<text x="105.4" y="66.9">OUT42D</text>
<text x="166.4" y="66.9">OUT42C</text>
<text x="228.3" y="66.9">OUT54</text>
<text x="30.7" y="87.2">VIN12</text>
<text x="31.7" y="102.4">VIN5</text>
<text x="35.3" y="132.9">OUT24</text>
<text x="124.2" y="132.9">OUT12</text>
<text x="214.1" y="132.9">OUT5</text>
</g>
<g font-size="1" fill="#0f0f0f">
<text x="252.7" y="71">O54_1</text>
<text x="59.7" y="137.1">O24_1</text>
<text x="148.6" y="137.1">O12_1</text>
<text x="237.5" y="137.1">O5_1</text>
<text x="59.7" y="147.2">O24_2</text>
<text x="148.6" y="147.2">O12_2</text>
<text x="237.5" y="147.2">O5_2</text>
<text x="59.7" y="157.4">O24_3</text>
<text x="148.6" y="157.4">O12_3</text>
<text x="237.5" y="157.4">O5_3</text>
<text x="59.7" y="167.5">O24_4</text>
<text x="148.6" y="167.5">O12_4</text>
<text x="237.5" y="167.5">O5_4</text>
<text x="59.7" y="177.7">O24_5</text>
<text x="148.6" y="177.7">O12_5</text>
<text x="237.5" y="177.7">O5_5</text>
<text x="59.7" y="187.9">O24_6</text>
<text x="148.6" y="187.9">O12_6</text>
<text x="237.5" y="187.9">O5_6</text>
</g>
</svg>
